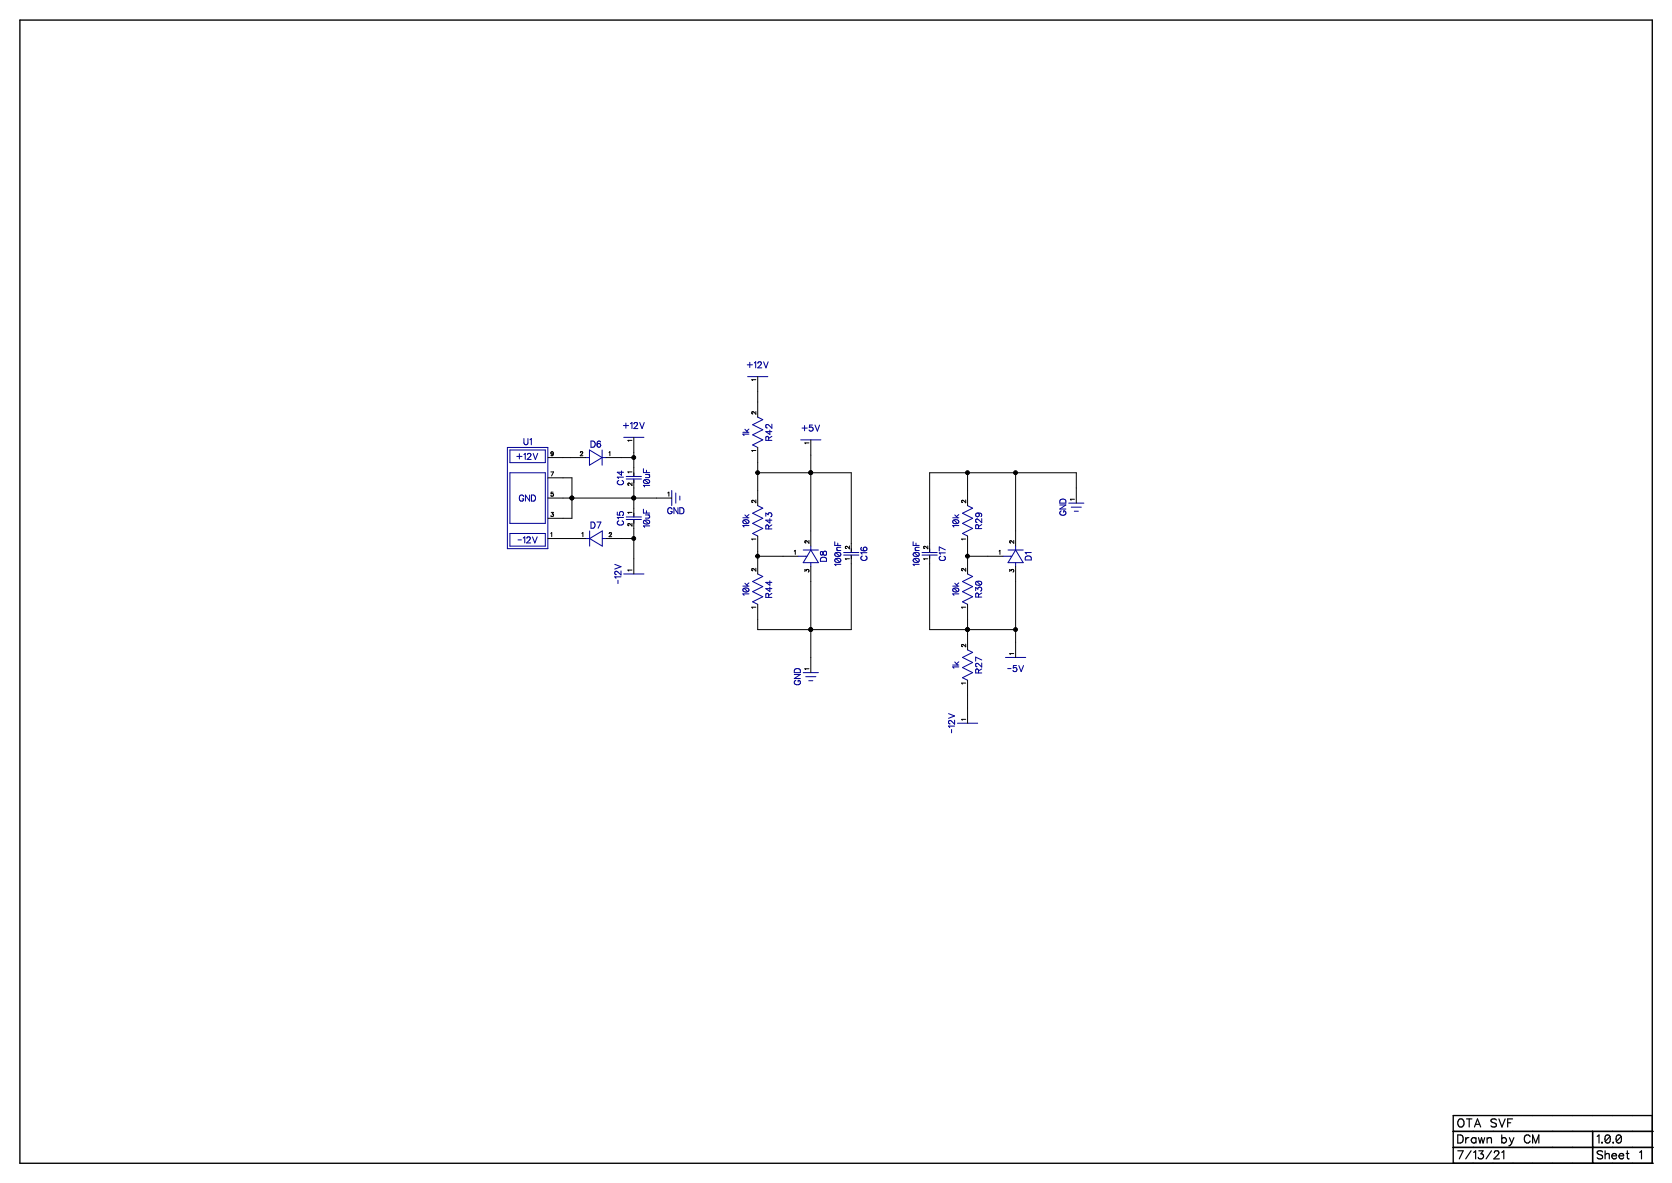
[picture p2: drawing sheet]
<svg xmlns="http://www.w3.org/2000/svg" width="420mm" height="297mm" viewBox="0 0 420 297" stroke-linecap="round" stroke-linejoin="round" font-family="sans-serif">
<g fill="#000" stroke="#000" stroke-width=".25">
<path d="M0 0h419.9v297.1h-419.9z"/>
<circle cx="159.1" cy="114.9" r=".49"/>
<circle cx="190.2" cy="118.7" r=".49"/>
<circle cx="203.6" cy="118.7" r=".49"/>
<circle cx="242.9" cy="118.7" r=".49"/>
<circle cx="255" cy="118.7" r=".49"/>
<circle cx="143.6" cy="125" r=".49"/>
<circle cx="159.1" cy="135.2" r=".49"/>
<circle cx="159.1" cy="125" r=".49"/>
<circle cx="190.2" cy="139.6" r=".49"/>
<circle cx="242.9" cy="139.6" r=".49"/>
<circle cx="203.6" cy="158.1" r=".49"/>
<circle cx="242.9" cy="158.1" r=".49"/>
<circle cx="255" cy="158.1" r=".49"/>
</g>
<g fill="#fff" stroke="#fff" stroke-width=".25">
<path d="M0 0h419.9v297.1h-419.9z"/>
<path d="M0 0h419.8v297h-419.8z"/>
</g>
<g fill="none" stroke="#000" stroke-width=".25">
<path d="M189.8 95.3h-1l.2 .2M190.2 94.6v10.1M137.6 120h6v10.1h-6M137.6 114.9h9.5M138.3 118.5h.7l-.5 1M138.3 113.7l.4-.3 .2 .4M138.3 113.8l.3 .2 .3-.2M138.3 113.7v.1M138.9 113.8l-.1 .6-.4-.1M145.7 113.7l.2-.3 .4 .2-.6 .8h.7M152.2 114.9h6.9M152.9 113.6l.2-.2v1"/>
<path d="M158.7 118.5h-1l.2 .2M158.7 110.6h-1l.2 .2M159.1 109.8v9.7M189 103.9h.1M189.8 103.3v.7l-.7-.6-.3 .1 .2 .4M189.8 113.1h-1l.2 .2M190.2 112.4v14.6M190.2 118.7h23.5v19.8M203.1 111.2h-1l.2 .2M203.6 110.4v26.7M242.9 118.7v8.3M255 118.7v18.4"/>
<path d="M137.6 125.1h31.1M137.6 135.2h9.5M138.3 134l.2-.3v1.1M138.4 128.7h.5l-.2 .3a.35 .35 0 0 1 .2 .6 .35 .35 0 0 1-.6-.1M138.9 123.6h-.5v.4a.37 .37 0 0 1 .5 0 .37 .37 0 0 1-.1 .5 .37 .37 0 0 1-.5-.1M146.1 134l.3-.3v1.1M152.2 135.2h6.9M153 134l.1-.3 .5 .3-.7 .8h.7M158.7 121.2v.7l-.7-.6-.3 .2v.3h.2M158.7 131.4v.7l-.7-.6-.3 .1v.3l.2 .1M158.7 128.7h-1l.2 .2M159.1 120.5v9.1"/>
<path d="M159.1 130.7v13.4M167.7 123.8l.2-.2v1M189 126.2h.1M189.8 125.5v.7l-.7-.6-.3 .2 .2 .4M189.8 135.4h-1l.2 .2M190.2 134.6v9.5M190.2 139.7h10.2M199.4 138.4l.3-.2v1M203.1 135.7v.7l-.8-.6-.2 .4 .2 .1M212.5 137.7h.1M213.3 137.1v.7l-.8-.6-.2 .1 .2 .4M213.7 139.5v18.6h-23.5v-6.4"/>
<path d="M232 137.6v.1M232 137.7h.2M232.9 137.1v.7l-.7-.6-.2 .1v.3M233.4 139.5v18.6h21.6M242.5 125.5v.7l-.9-.6-.1 .4 .2 .2M242.5 135.4h-1l.1 .2M242.9 134.6v9.5M242.9 139.7h8.9M250.9 138.4l.2-.2v1M253.6 135.9l-.1 .3 .3 .1M253.6 135.8v.1M254.5 135.7v.7l-.6-.6h-.3"/>
<path d="M269.8 125.4h-1l.1 .2M270.2 126.3v-7.6h-36.8v19.8M158.7 143.1h-1l.2 .3M189 143.3h.1M189.8 142.7v.7l-.7-.6-.3 .1 .2 .4M189.8 152.5h-1l.2 .2M202.1 143.5v-.5l.4 .3a.35 .35 0 0 1 .5-.3 .35 .35 0 0 1-.1 .7M203.6 158.1h.1M203.6 142.2v26.7M213.3 140.3h-1l.2 .2M232.9 140.3h-1l.2 .2M242.5 142.7v.7l-.9-.6-.1 .3 .2 .2"/>
<path d="M242.5 152.5h-1l.1 .2M242.9 151.7v11.5M253.5 143.5v-.5l.4 .3a.34 .34 0 0 1 .4-.3 .34 .34 0 0 1 .2 .5M254.5 143.6l-.2 .1M254.5 143.5v.1M255 158.1h.1M255 142.2v22.9M203.1 167.9h-1l.2 .2M242.5 161.7v.7l-.9-.6-.1 .4 .2 .2M242.5 171.5h-1l.1 .3M242.9 170.8v10.8M254.5 164.1h-1l.2 .2"/>
<path d="M242.5 180.6h-1l.1 .2"/>
</g>
<g fill="none" stroke="#000096" stroke-width=".25">
<path d="M187.6 91.6h1.3M187.7 94.6h5.1M188.3 91v1.3M189.4 91.1l.3-.3v1.6M191.1 90.9l-.5-.1-.3 .4M191.1 90.9v.1M191.1 91l.1 .3-.2 .3-.8 .8h1.1M191.7 90.8l.6 1.6 .6-1.6M127.4 112.4h10.2v25.4h-10.2zM128 113h8.9v3.2h-8.9zM128 118.7h8.9v12.7h-8.9zM129.8 114.6h1.3"/>
<path d="M130.4 113.9v1.3M131.5 110.1v1.1l.5 .5 .5-.3 .1-1.3M131.5 114.1l.4-.3v1.6M132.4 114.2l.3-.4h.3l.3 .5-1 1.1h1.1M133.1 110.4l.3-.3v1.6M133.9 113.8l.5 1.6 .6-1.6M147.1 114.9h.9M148 113l3.2 1.9-3.2 1.9zM148.4 110.7h.5a.82 .82 0 0 1 .6 .8 .82 .82 0 0 1-.6 .8h-.5zM150.8 111l-.5-.3a.76 .76 0 0 0-.4 1.1M151.2 114.9h1M151.2 113v3.8"/>
<path d="M156 118.2v1.1l-1-.7h1.6M156.5 106.8h1.3M156.6 119.8h-1.6l.3 .3M156.6 109.8h5.1M157.1 106.2v1.3M157.2 119.6h3.8M158.3 106.4l.4-.3v1.5M159.1 118.7v1M159.2 106.5l.3-.4 .5 .1 .1 .3-.2 .4-.8 .7h1.1M160.6 106.1l.6 1.5 .6-1.5M161.6 117.7v1h1.5M162.1 119.1h1"/>
<path d="M162.3 118.1v.6M162.8 119.1l.3 .4-.1 .3-.9 .1M186.5 108.5h1.5M187 107.8l.7 .7M188 109h-1.5l.3 .3M188 107.7l-.5 .5M190.2 104.7l1.3 .7-2.5 1.2 2.5 1.3-2.5 1.3 2.5 1.2-2.5 1.3 1.2 .7M193 110.6l-.1-.9-.2-.1h-.3l-.1 1h1.5M193.3 108v1.1l-1-.7h1.5M193.8 106.5v1l-.9-.9h-.3a.43 .43 0 0 0-.3 .4 .43 .43 0 0 0 .3 .4M193.8 109.6l-.8 .5M201 110.4h5.1"/>
<path d="M201.4 107.5h1.3M202 106.8v1.4M204 106.7h-.7l-.1 .7a.55 .55 0 0 1 .8-.1 .55 .55 0 0 1 0 .8 .55 .55 0 0 1-.8-.2M204.6 106.7l.6 1.5 .6-1.5M128 134h8.9v3.1h-8.9zM130.1 135.6h.8M131.4 135.1l.4-.3v1.5M131.5 124.7a.54 .54 0 0 0-.7-.4 .54 .54 0 0 0-.4 .6v.4a.53 .53 0 0 0 .5 .5 .53 .53 0 0 0 .6-.5h-.4M132.3 135.1v-.2l.6-.1 .2 .4-.9 1.1h1M133 124.3v1.5l-1.1-1.5v1.5M133.4 124.3h.6a.82 .82 0 0 1 .5 .8 .82 .82 0 0 1-.5 .7h-.6zM133.7 134.8l.6 1.5 .6-1.5"/>
<path d="M147.1 135.2h.9M148 133.3v3.8M148 135.2l3.2-1.9v3.8zM148.4 131.1h.5a.84 .84 0 0 1 .5 .8 .84 .84 0 0 1-.5 .7h-.5zM149.9 131.1h1l-.7 1.5M151.2 135.2h1M155 128.6v.7l.7 .1a.54 .54 0 0 1 0-.8 .54 .54 0 0 1 .8 .1 .54 .54 0 0 1-.2 .8M155.4 120.7a.54 .54 0 0 0-.4 .6 .54 .54 0 0 0 .6 .4h.4a.54 .54 0 0 0 .6-.4 .54 .54 0 0 0-.4-.6M155.4 130.8a.54 .54 0 0 0-.4 .6 .54 .54 0 0 0 .6 .4h.4a.54 .54 0 0 0 .6-.4 .54 .54 0 0 0-.4-.6M156.6 129.9h-1.6l.3 .4M157.2 120.3h3.8M157.2 130.4h3.8"/>
<path d="M157.2 129.8h3.8M159.1 120.3v.9M159.1 128.9v.9M159.1 130.4v1M161.6 127.9v.9h1.5M161.8 120.5a.45 .45 0 0 0-.3 .4 .45 .45 0 0 0 .3 .4h1M161.8 120.5h1a.45 .45 0 0 1 .3 .4 .45 .45 0 0 1-.3 .4M161.8 130.7h1a.45 .45 0 0 1 .3 .4 .45 .45 0 0 1-.3 .4M161.8 130.7a.45 .45 0 0 0-.3 .4 .45 .45 0 0 0 .3 .4h1M161.8 120.5l1 .8M161.8 130.7l1 .8M162.1 129.3h1"/>
<path d="M162.3 128.2v.6M162.8 129.3l.3 .3-.1 .4-.9 .1M163.1 121.9h-1.5l.2 .4M163.1 132h-1.5l.2 .4M168.7 123.2v3.8M168.7 127.9a.56 .56 0 0 0-.6-.4 .56 .56 0 0 0-.5 .6v.3a.55 .55 0 0 0 .6 .6 .55 .55 0 0 0 .5-.6h-.3M169.7 123.8v2.5M170.2 127.5v1.5l-1-1.5v1.5M170.7 127.5h.5a.82 .82 0 0 1 .5 .7 .82 .82 0 0 1-.5 .8h-.5zM170.7 124.6v1M186.5 130h1.5M186.8 130.6a.47 .47 0 0 0-.3 .4 .47 .47 0 0 0 .3 .5h.9"/>
<path d="M186.8 130.6h.9a.47 .47 0 0 1 .4 .4 .47 .47 0 0 1-.4 .5M186.8 130.6l.9 .9M187 129.3l.7 .7M188 132h-1.5l.3 .3M188 129.2l-.5 .5M190.2 127l1.3 .6-2.5 1.3 2.5 1.2-2.5 1.3 2.5 1.3-2.5 1.3 1.2 .6M192.3 129.6v-.8l.6 .5a.5 .5 0 0 1 .8-.4 .5 .5 0 0 1-.2 .9M193 132.8l-.1-.8-.2-.2-.3 .1-.1 .9h1.5M193.3 130.2v1.1l-1-.7h1.5M193.8 131.8l-.8 .5M200.4 139.7h2.2M201.7 138.1h3.8"/>
<path d="M203.6 138.1l1.9 3.2h-3.8zM203.6 137.1v1M206.1 138.6l-.1 .5 .4 .3 .6-1a.51 .51 0 0 1 .5 .5 .51 .51 0 0 1-.5 .5l-.3-.2-.2-.6zM209.6 136v1h1.5M209.9 138.8l.6-.1 .6 .2v.6l-.2 .2M209.9 138.8l-.3 .4 .1 .3 .2 .2h1M209.9 138.8l1 .9M210.1 138.2h1M210.3 136.4v.6M211.1 137.4l-.9 .1-.1 .4 .3 .3M211.8 138.7h3.8M211.8 139.4h3.8"/>
<path d="M213.7 137.8v.9M213.7 139.4v.9M216.4 137.4l-.2 .1a.47 .47 0 0 0 .2 .7l.8 .1M216.5 139.6a.56 .56 0 0 0-.4 .7 .56 .56 0 0 0 .6 .4h.4a.57 .57 0 0 0 .6-.4 .57 .57 0 0 0-.4-.7M217.7 138.8h-1.6l.3 .4M229.3 136v1h1.5M229.6 138.8l-.3 .4 .1 .3 .2 .2h.9M229.6 138.8l.6-.1 .5 .2v.6l-.2 .2M229.6 138.8l.9 .9M229.8 138.2h1M230 136.4v.6M230.8 137.4l-.9 .1-.1 .4 .3 .3"/>
<path d="M231.5 138.7h3.8M231.5 139.4h3.8M233.4 137.8v.9M233.4 139.4v.9M236.2 139.7a.54 .54 0 0 0-.4 .6 .54 .54 0 0 0 .6 .4h.4a.55 .55 0 0 0 .6-.4 .55 .55 0 0 0-.4-.6M237.4 138.1l-1.6-.8v1.1M237.4 138.8h-1.6l.3 .4M239.2 130h1.5M239.5 130.6a.47 .47 0 0 0-.3 .4 .47 .47 0 0 0 .3 .5h.9M239.5 130.6h.9a.47 .47 0 0 1 .4 .4 .47 .47 0 0 1-.4 .5M239.5 130.6l.9 .9M239.7 129.3l.7 .7"/>
<path d="M240.7 132h-1.5l.3 .3M240.7 129.2l-.6 .5M242.9 127l1.3 .6-2.5 1.3 2.5 1.2-2.5 1.3 2.5 1.3-2.5 1.3 1.2 .6M245.5 128.8a.69 .69 0 0 1 1 .6l-.2 .3M245.7 132.7l-.1-.8-.4-.2-.2 .2v.8h1.5M246.5 130.2v1l-.8-.7-.5-.2-.2 .1v.5l.3 .3M246.5 131.7l-.8 .5M251.8 139.7h2.2M253.1 138.1h3.8M255 137.1v1M255 138.1l1.9 3.2h-3.8zM257.6 139.7h.2a.8 .8 0 0 1 1.1 .4v.5h-1.5z"/>
<path d="M258.9 138.7h-1.5l.3 .4M266.1 126.8h1.5l-1.5 1h1.5M266.3 125.4l.4-.1 .7 .1 .2 .9h-1.5zM266.5 128.3a.56 .56 0 0 0-.4 .6 .56 .56 0 0 0 .6 .5h.4a.55 .55 0 0 0 .5-.6 .55 .55 0 0 0-.5-.5v.4M268.3 126.3h3.8M269 127.3h2.5M269.7 128.4h1M154.4 141.7l1.5 .6-1.5 .6M155.2 145.7v.8M155.9 144.8h-1.5l.3 .4M155.9 143.4v1l-1-.9-.2-.1-.3 .3v.3l.3 .3M156.6 144.1h5.1"/>
<path d="M186.5 147.2h1.5M186.8 147.7a.45 .45 0 0 0-.3 .4 .45 .45 0 0 0 .3 .5h.9M186.8 147.7h.9a.45 .45 0 0 1 .4 .4 .45 .45 0 0 1-.4 .5M186.8 147.7l.9 .9M187 146.4l.7 .8M188 149.1h-1.5l.3 .4M188 146.4l-.5 .5M190.2 144.1l1.3 .7-2.5 1.2 2.5 1.3-2.5 1.3 2.5 1.2-2.5 1.3 1.2 .6M193 150l-.1-.9-.2-.1-.4 .1v.9h1.5M193.3 145.9v1.1l-1-.8h1.5M193.3 147.4v1.1l-1-.7h1.5M193.8 149l-.8 .5"/>
<path d="M203.6 141.3v.9M206.1 140.2a.86 .86 0 0 1 1.4 .2v.5h-1.5zM209.9 140.3l-.3 .5a.84 .84 0 0 0 1.3 .4M209.9 140.3l.6-.1 .6 .2v.6l-.2 .2M209.9 140.3l1 .9M211.1 141.7h-1.5l.3 .3M229.6 140.3l-.3 .5a.84 .84 0 0 0 1.2 .4M229.6 140.3l.6-.1 .5 .2v.6l-.2 .2M229.6 140.3l.9 .9M230.8 141.7h-1.5l.3 .3M239.2 147.2h1.5M239.5 147.7h.9a.45 .45 0 0 1 .3 .4 .45 .45 0 0 1-.3 .5"/>
<path d="M239.5 147.7a.45 .45 0 0 0-.3 .4 .45 .45 0 0 0 .3 .5h.9M239.5 147.7l.9 .9M239.7 146.4l.7 .8M240.7 149.1h-1.5l.3 .4M240.7 146.4l-.6 .5M242.9 144.1l1.3 .7-2.5 1.2 2.5 1.3-2.5 1.3 2.5 1.2-2.5 1.3 1.2 .6M245 148.3v-.8l.5 .4a.51 .51 0 0 1 .8-.4 .51 .51 0 0 1-.1 .9M245.2 146l-.2 .1v.6l.6 .3 .6-.1M245.2 146h1l.2 .1 .1 .4-.3 .4M245.2 146l1 .9M245.7 149.9l-.1-.8-.4-.2-.2 .2v.8h1.5M246.5 148.9l-.8 .5"/>
<path d="M255 141.3v.9M199.4 169.4h1.6l-1.6 1h1.6M199.6 168l.4-.1 .7 .1 .3 .9h-1.6zM199.8 170.8a.56 .56 0 0 0-.4 .7 .56 .56 0 0 0 .6 .4h.4a.55 .55 0 0 0 .6-.5 .55 .55 0 0 0-.6-.6v.4M201.7 168.9h3.8M202.3 169.9h2.5M203.1 170.9h1M238.2 179.2l1.5 .6-1.5 .6M239.2 167h1.5M239.7 166.2l.7 .8M240.7 167.5h-1.5l.3 .3M240.7 166.2l-.6 .5"/>
<path d="M242.9 163.2l1.3 .6-2.5 1.3 2.5 1.2-2.5 1.3 2.5 1.3-2.5 1.3 1.2 .6M245.7 169l-.1-.9-.4-.1-.2 .1v.9h1.5M246.5 165.7l-1.5-.7v1M246.5 166.5v1l-1-.9h-.3l-.2 .1v.4l.3 .3M246.5 168l-.8 .5M252.5 165.1h5M253 167.9h.9M255.2 167.1h-.7l-.1 .6a.54 .54 0 0 1 .8 .1 .54 .54 0 0 1-.1 .8 .54 .54 0 0 1-.8-.3M255.8 167.1l.6 1.5 .6-1.5M238.9 183.2v.8M239.7 182.3h-1.5l.3 .4M239.7 180.8v1l-1-.8-.2-.1-.3 .3v.3l.3 .3"/>
<path d="M240.4 181.6h5.1"/>
<circle cx="150.4" cy="111.8" r=".47"/>
<circle cx="217.2" cy="137.8" r=".47"/>
<circle cx="245.4" cy="129.3" r=".47"/>
</g>
<path d="M5 5h409.9v287.1h-409.9zM364.9 284.1h50M364.9 288.1h50M399.9 284.1v8M414.9 280.1h-50v12" fill="none" stroke="#000" stroke-width=".34"/>
<g fill="none" stroke="#000" stroke-width=".3">
<path d="M366 285h.7a1.08 1.08 0 0 1 .7 1 1.08 1.08 0 0 1-.7 1h-.7zM366 289h1.4l-1 2M366.4 281a1.02 1.02 0 0 1 1.2 .7 1.02 1.02 0 0 1-.6 1.3 1.08 1.08 0 0 1-1-.8 1.08 1.08 0 0 1 .4-1.2zM368 285.7v1.3M368.2 280.9h1.4M368.8 285.7a.66 .66 0 0 0-.8 .5M368.9 280.9v2.1M369.4 289l-1.4 2M370 289.3l.5-.3v2M370.2 283l.8-2.1 .8 2.1M370.5 282.3h1M370.6 285.9a.66 .66 0 0 0-1-.1 .66 .66 0 0 0 0 1 .66 .66 0 0 0 1-.1"/>
<path d="M370.6 285.7v1.3M371.2 285.7l.4 1.3 .4-1.3 .4 1.3 .4-1.3M371.3 289h1.1l-.6 .7a.67 .67 0 0 1 .5 1.1 .67 .67 0 0 1-1.2-.2M373.4 286l.5-.3h.5l.1 1.3M373.4 285.7v1.3M374.5 289l-1.4 2M375.2 289.5l.4-.5h.6l.1 .3-.3 .7-.9 1h1.4M375.7 281.2a.76 .76 0 0 0-.7-.3 .76 .76 0 0 0-.6 .6l.3 .3 .8 .3 .2 .6a.87 .87 0 0 1-1.3 0M376.3 280.9l.8 2.1 .8-2.1M377.1 285.9a.66 .66 0 0 1 .9-.1 .66 .66 0 0 1 0 1 .66 .66 0 0 1-.9-.1M377.1 285v2M377.1 289.3l.5-.3v2"/>
<path d="M378.5 281.9h.8M379 285.7l.6 1.3M379.6 287l-.5 .6-.3 .1M379.8 280.9h-1.3v2.1M380.1 285.7l-.5 1.3M384.2 285.4a.74 .74 0 0 0-.9-.4 .74 .74 0 0 0-.6 .7 .84 .84 0 0 0 .3 1.1 .84 .84 0 0 0 1.1-.1l.1-.2M384.8 287v-2l.8 2 .8-2v2M401 285.4l.5-.4v2M402.2 286.8v.2l-.1-.1zM402.4 289.2a.75 .75 0 0 0-.8-.3 .75 .75 0 0 0-.6 .6l.4 .3 .8 .3 .2 .6a.87 .87 0 0 1-1.4 0M403 289v2M403 290l.5-.4 .5 .1 .1 1.3"/>
<path d="M404.2 285.4l.1 .4a.9 .9 0 0 1-.6 1.2l-.4-.1-.3-.3M404.2 285.4a.65 .65 0 0 0-.6-.4 .65 .65 0 0 0-.6 .4v1.2M404.2 285.4l-1.2 1.2M404.7 290.2v.2a.64 .64 0 0 0 .5 .6 .64 .64 0 0 0 .7-.3M405 289.7h.7l.2 .5h-1.2zM405 286.8v.2zM406.5 290.2v.2a.64 .64 0 0 0 .5 .6 .64 .64 0 0 0 .7-.3M406.8 289.7h.7l.2 .5h-1.2zM407 285.4l.1 .4a.9 .9 0 0 1-.6 1.2l-.4-.1-.3-.3M407 285.4a.65 .65 0 0 0-.6-.4 .65 .65 0 0 0-.6 .4v1.2M407 285.4l-1.2 1.2M408.3 289.6h.7"/>
<path d="M408.6 289v1.6l.1 .3 .4 .1M411.7 289.3l.4-.3v2"/>
</g>
<g fill="#000">
<circle cx="364.9" cy="292.1" r=".17"/>
<circle cx="364.9" cy="284.1" r=".17"/>
<circle cx="364.9" cy="288.1" r=".17"/>
<circle cx="399.9" cy="292.1" r=".17"/>
<circle cx="399.9" cy="288.1" r=".17"/>
<circle cx="414.9" cy="288.1" r=".17"/>
<circle cx="414.9" cy="284.1" r=".17"/>
<circle cx="414.9" cy="292.1" r=".17"/>
</g>
<g font-size="3.4">
<text x="365.9" y="283.6">OTA SVF</text>
<text x="365.9" y="287.6">Drawn by CM</text>
<text x="400.9" y="287.6">1.0.0</text>
<text x="365.9" y="291.6">7/13/21</text>
<text x="400.9" y="291.6">Sheet 1</text>
</g>
<g font-size="2.5">
<text x="187.5" y="92.8">+12V</text>
<text x="131.4" y="112.1">U1</text>
<text x="148.3" y="112.8">D6</text>
<text x="156.4" y="108.1">+12V</text>
<text x="188.5" y="109.5" transform="rotate(-90 188.5 109.5)">1k</text>
<text x="194.3" y="110.7" transform="rotate(-90 194.3 110.7)">R42</text>
<text x="201.2" y="108.7">+5V</text>
<text x="129.6" y="115.8">+12V</text>
<text x="157" y="121.8" transform="rotate(-90 157 121.8)">C14</text>
<text x="163.6" y="122.4" transform="rotate(-90 163.6 122.4)">10uF</text>
<text x="130.3" y="126.3">GND</text>
<text x="157" y="132" transform="rotate(-90 157 132)">C15</text>
<text x="167.5" y="129.5">GND</text>
<text x="268.1" y="129.5" transform="rotate(-90 268.1 129.5)">GND</text>
<text x="129.9" y="136.8">-12V</text>
<text x="148.2" y="133.1">D7</text>
<text x="163.6" y="132.5" transform="rotate(-90 163.6 132.5)">10uF</text>
<text x="188.5" y="132.5" transform="rotate(-90 188.5 132.5)">10k</text>
<text x="194.3" y="132.9" transform="rotate(-90 194.3 132.9)">R43</text>
<text x="241.2" y="132.5" transform="rotate(-90 241.2 132.5)">10k</text>
<text x="246.9" y="132.9" transform="rotate(-90 246.9 132.9)">R29</text>
<text x="208" y="141" transform="rotate(-90 208 141)">D8</text>
<text x="211.6" y="142.2" transform="rotate(-90 211.6 142.2)">100nF</text>
<text x="218.2" y="140.8" transform="rotate(-90 218.2 140.8)">C16</text>
<text x="231.3" y="142.2" transform="rotate(-90 231.3 142.2)">100nF</text>
<text x="237.8" y="140.9" transform="rotate(-90 237.8 140.9)">C17</text>
<text x="259.4" y="140.7" transform="rotate(-90 259.4 140.7)">D1</text>
<text x="156.4" y="146.6" transform="rotate(-90 156.4 146.6)">-12V</text>
<text x="188.5" y="149.6" transform="rotate(-90 188.5 149.6)">10k</text>
<text x="241.2" y="149.6" transform="rotate(-90 241.2 149.6)">10k</text>
<text x="194.3" y="150.1" transform="rotate(-90 194.3 150.1)">R44</text>
<text x="246.9" y="150" transform="rotate(-90 246.9 150)">R30</text>
<text x="241.2" y="167.9" transform="rotate(-90 241.2 167.9)">1k</text>
<text x="201.4" y="172.1" transform="rotate(-90 201.4 172.1)">GND</text>
<text x="246.9" y="169.1" transform="rotate(-90 246.9 169.1)">R27</text>
<text x="252.9" y="169.1">-5V</text>
<text x="240.2" y="184.1" transform="rotate(-90 240.2 184.1)">-12V</text>
</g>
<g font-size="1.7">
<text x="190.1" y="95.6" transform="rotate(-90 190.1 95.6)">1</text>
<text x="190.1" y="104.1" transform="rotate(-90 190.1 104.1)">2</text>
<text x="159" y="110.9" transform="rotate(-90 159 110.9)">1</text>
<text x="190.1" y="113.4" transform="rotate(-90 190.1 113.4)">1</text>
<text x="203.4" y="111.5" transform="rotate(-90 203.4 111.5)">1</text>
<text x="138.2" y="114.8">9</text>
<text x="138.2" y="119.8">7</text>
<text x="145.6" y="114.8">2</text>
<text x="152.8" y="114.8">1</text>
<text x="159" y="118.8" transform="rotate(-90 159 118.8)">1</text>
<text x="138.2" y="124.9">5</text>
<text x="159" y="122" transform="rotate(-90 159 122)">2</text>
<text x="167.6" y="124.9">1</text>
<text x="270.1" y="125.7" transform="rotate(-90 270.1 125.7)">1</text>
<text x="138.2" y="130">3</text>
<text x="159" y="129" transform="rotate(-90 159 129)">1</text>
<text x="190.1" y="126.3" transform="rotate(-90 190.1 126.3)">2</text>
<text x="242.8" y="126.3" transform="rotate(-90 242.8 126.3)">2</text>
<text x="138.2" y="135.1">1</text>
<text x="146" y="135.1">1</text>
<text x="152.8" y="135.1">2</text>
<text x="159" y="132.1" transform="rotate(-90 159 132.1)">2</text>
<text x="190.1" y="135.6" transform="rotate(-90 190.1 135.6)">1</text>
<text x="203.4" y="136.5" transform="rotate(-90 203.4 136.5)">2</text>
<text x="213.6" y="137.9" transform="rotate(-90 213.6 137.9)">2</text>
<text x="233.3" y="137.9" transform="rotate(-90 233.3 137.9)">2</text>
<text x="242.8" y="135.6" transform="rotate(-90 242.8 135.6)">1</text>
<text x="254.8" y="136.5" transform="rotate(-90 254.8 136.5)">2</text>
<text x="159" y="143.5" transform="rotate(-90 159 143.5)">1</text>
<text x="190.1" y="143.5" transform="rotate(-90 190.1 143.5)">2</text>
<text x="199.3" y="139.5">1</text>
<text x="203.4" y="143.7" transform="rotate(-90 203.4 143.7)">3</text>
<text x="213.6" y="140.6" transform="rotate(-90 213.6 140.6)">1</text>
<text x="233.3" y="140.6" transform="rotate(-90 233.3 140.6)">1</text>
<text x="242.8" y="143.5" transform="rotate(-90 242.8 143.5)">2</text>
<text x="250.8" y="139.5">1</text>
<text x="254.8" y="143.7" transform="rotate(-90 254.8 143.7)">3</text>
<text x="190.1" y="152.8" transform="rotate(-90 190.1 152.8)">1</text>
<text x="242.8" y="152.8" transform="rotate(-90 242.8 152.8)">1</text>
<text x="242.8" y="162.5" transform="rotate(-90 242.8 162.5)">2</text>
<text x="254.8" y="164.4" transform="rotate(-90 254.8 164.4)">1</text>
<text x="203.4" y="168.2" transform="rotate(-90 203.4 168.2)">1</text>
<text x="242.8" y="171.9" transform="rotate(-90 242.8 171.9)">1</text>
<text x="242.8" y="180.9" transform="rotate(-90 242.8 180.9)">1</text>
</g>
</svg>
